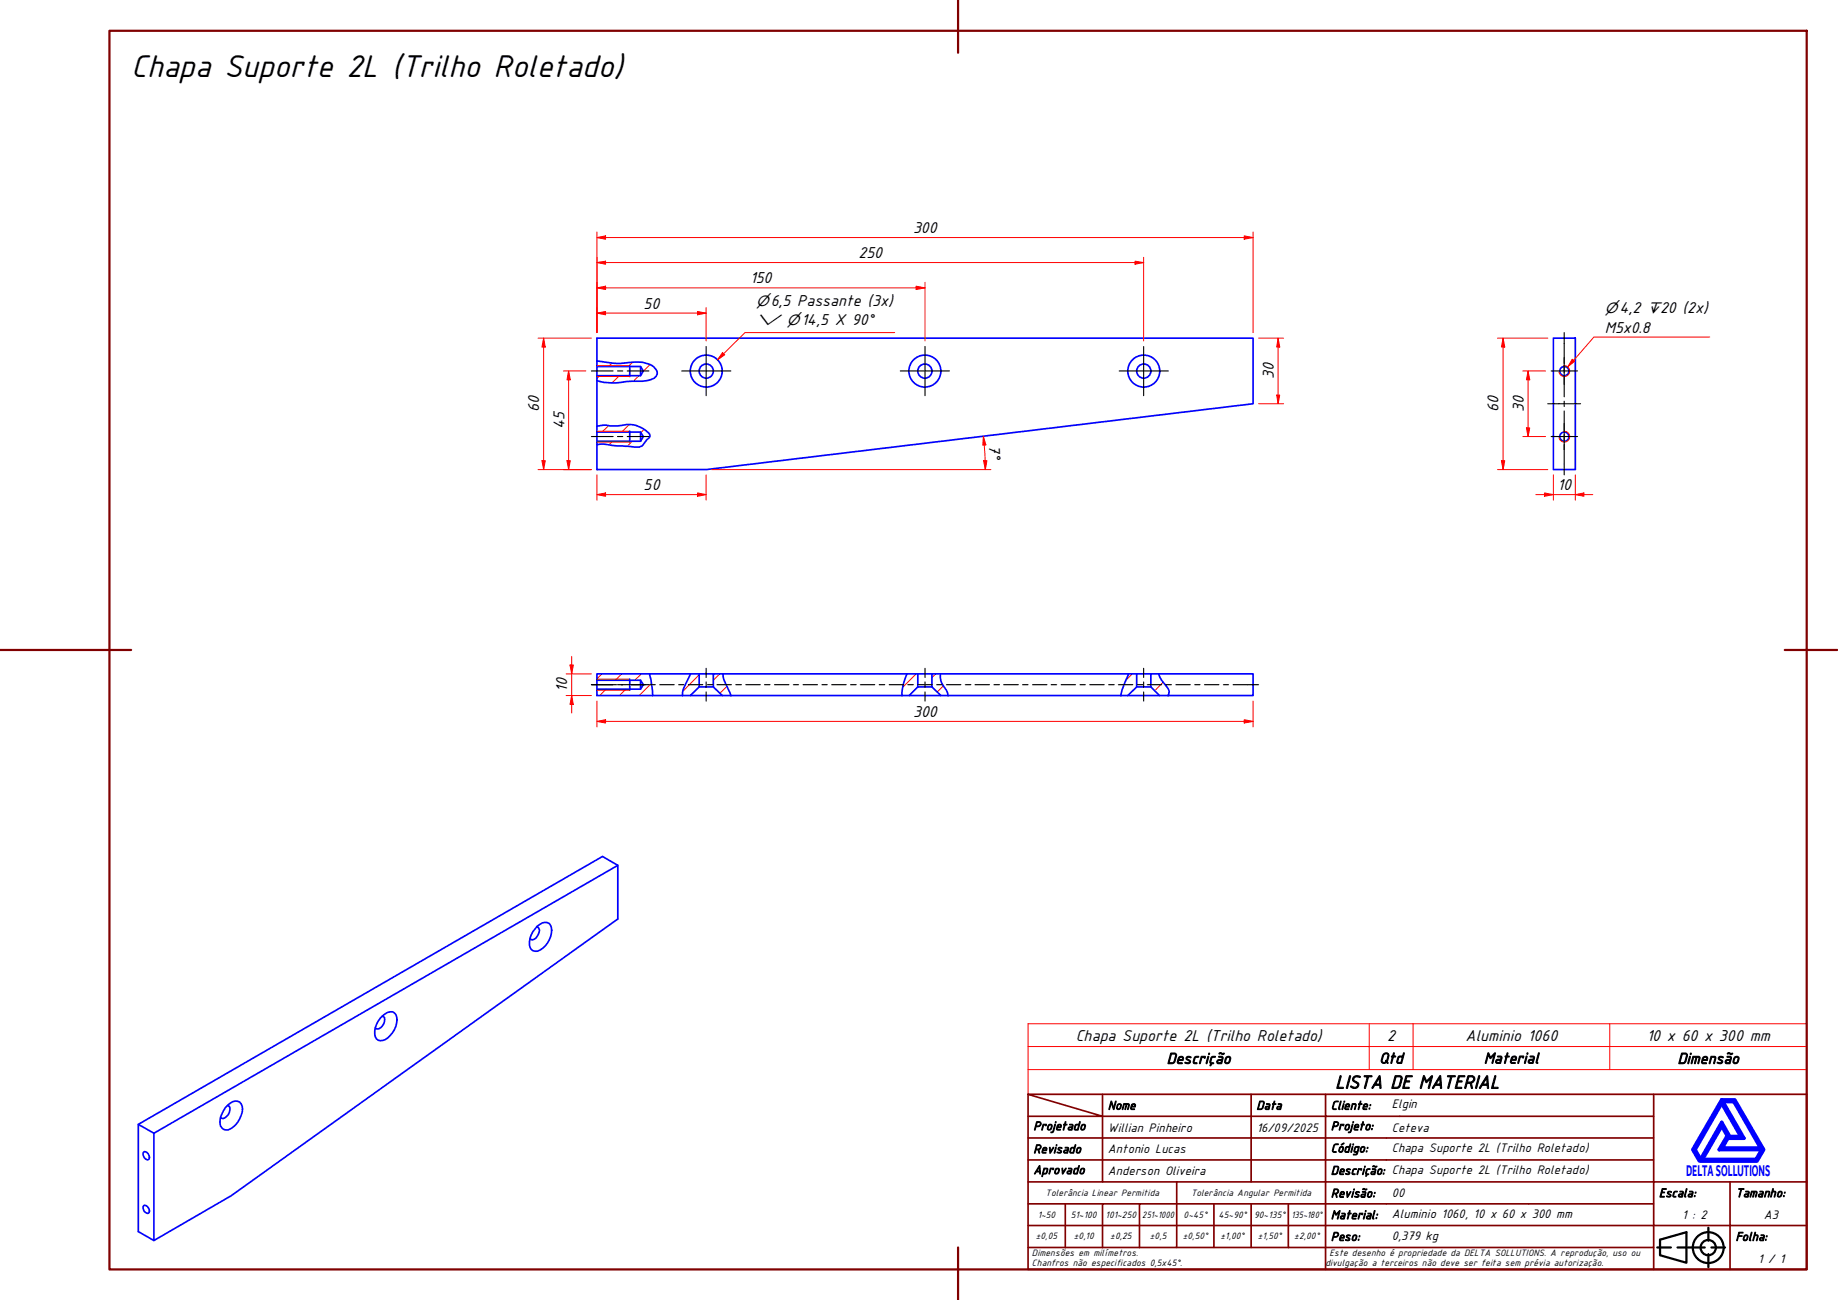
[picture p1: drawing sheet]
<svg xmlns="http://www.w3.org/2000/svg" width="420mm" height="297mm" viewBox="0 0 420 297" stroke-linecap="round" stroke-linejoin="round" font-family="sans-serif">
<!-- layer: Hatch (ABNT) -->
<g fill="none" stroke="#f00" stroke-width=".23">
<path d="M137.1 85.8l-.6 .7M139.1 97.3l-1.5 1.4M139.9 83l-.8 .7M141.6 85.8l-1.7 1.7M143.8 97l-1.7 1.7M144.6 82.8l-1 .9M146 85.8l-1.2 1.3M147.3 98.1l-.8 .8M148.6 83.3l-1.6 1.6M140 100.8l-.8 .8M144.5 100.8l-1.1 1.2M137.6 154l-1.1 1.1"/>
<path d="M138.6 157.5l-1.5 1.4M142.1 154l-1.4 1.4M143.1 157.5l-1.5 1.4M146.6 154l-1.5 1.4M148.9 156.1l-2.8 2.8M159.8 154.2l-3.7 3.7M164.5 154l-1.4 1.4M166.2 156.8l-1.7 1.6M209.4 154l-3.1 3.1M213.9 154l-.9 .8M215.6 156.7l-1.4 1.4M258.8 154l-1.4 1.4"/>
<path d="M263.3 154l-.2 .2M265.9 155.9l-1.9 1.9"/>
</g>
<!-- layer: Visible (ABNT) -->
<g fill="none" stroke="#00f" stroke-width=".38">
<path d="M355.1 77.3h5v30h-5zM136.5 82.5a23.1 23.1 0 0 0 8.7 .2 5.2 5.2 0 0 1 4.9 1.9l.1 .5a1.82 1.82 0 0 1-1.8 1.8l-1.5 .2-3.7 .1a13.9 13.9 0 0 1-6.7-.2M136.5 97.4a6.9 6.9 0 0 1 3.5-.1h1a9.3 9.3 0 0 1 4.4-.1 5.3 5.3 0 0 1 3.2 2.3l-.2 .5-.6 .5a2.46 2.46 0 0 1-2.6 1.7l-4-.3-3.3-.4-1.4 .1M136.5 82.5v1.2h9.9l.7 1.1-.7 1h-9.9M136.5 97.4v1.3h9.9l.7 1-.7 1.1h-9.9M136.5 82.5v-5.2h149.9v15l-125 15h-24.9v-8.6M136.5 83.7v13.7M144 83.6v2.4M144 98.5v2.5M146.4 83.7v2.1M146.4 98.7v2.1M136.5 155.4v2.1"/>
<path d="M144 155.2v2.5M146.4 155.4v2.1M148.5 154h-12v1.4h9.9l.7 1-.7 1.1h-9.9v1.4h19.5M148.5 154l.3 1.2 .4 3.7M148.5 154h14.6M157.8 158.9h7.3M157.9 154l-1.2 2.4a4.3 4.3 0 0 0-.7 2.5M159.8 154v3l-2 1.9h-1.8M159.8 157h3.3M165.3 154h-2.2v3l2 1.9h2M165.3 154a10 10 0 0 0 1.6 4.3l.2 .6M165.3 154h47.7"/>
<path d="M167.1 158.9h39.1M207.3 154l-.9 2.6-.2 2.3M207.8 158.9h7.3M209.8 154v3l-2 1.9h-1.6M209.8 157h3.2M215 154h-2v3l2.1 1.9h1.6M215 154v1.2a5.1 5.1 0 0 0 1.3 2.5l.4 1.2M215 154h48.1M216.7 158.9h39.5M257.8 158.9h7.2M258 154l-1.5 3.5-.3 1.4M259.8 154v3l-2 1.9h-1.6"/>
<path d="M259.8 157h3.3M264.9 154h-1.8v3l1.9 1.9h2M264.9 154a8 8 0 0 0 2 3.1 1.41 1.41 0 0 1 .1 1.8M264.9 154h21.5v4.9h-19.4M141.2 197.7l-106 61.2M122.7 211.8a1.03 1.03 0 0 1 .4 1.7 1.56 1.56 0 0 1-1.7 1.2l-.2-.2M122.8 211.6a2.33 2.33 0 0 1 2.7-.6 3.4 3.4 0 0 1 0 3.8 4 4 0 0 1-3.2 2.5 1.61 1.61 0 0 1-1.3-2.1 5.7 5.7 0 0 1 1.8-3.6zM86.9 232.6a3.5 3.5 0 0 1 2.8-1.4 1.94 1.94 0 0 1 1 2.5 5.4 5.4 0 0 1-3.2 4 1.39 1.39 0 0 1-1.8-1.4 5.1 5.1 0 0 1 1.2-3.7zM87.4 232.2l.2 .1a1.47 1.47 0 0 1-.2 2.1 1.13 1.13 0 0 1-1.6 .5M31.6 256.9l3.6 2M35.2 258.9v24.5l-3.6-2v-24.5l106.1-61.2 3.5 2v12.3l-88.4 63.2-17.6 10.2M52 252.6a1.33 1.33 0 0 1 .1 2.1 1.18 1.18 0 0 1-1.7 .6"/>
<path d="M52.1 252.5a2.2 2.2 0 0 1 2.7-.7 3.1 3.1 0 0 1 0 3.8 4 4 0 0 1-3.2 2.6 1.71 1.71 0 0 1-1.3-2.2 6.4 6.4 0 0 1 1.8-3.5zM32.8 275.5a1.1 1.1 0 0 1 1.1 .5 1.1 1.1 0 0 1 0 1.2 1.19 1.19 0 0 1-1.1-1.7zM32.8 263.3a1.1 1.1 0 0 1 1.1 .5 1.1 1.1 0 0 1 0 1.2 1.19 1.19 0 0 1-1.1-1.7z"/>
<circle cx="161.4" cy="84.8" r="3.7"/>
<circle cx="161.4" cy="84.8" r="1.62"/>
<circle cx="211.4" cy="84.8" r="3.7"/>
<circle cx="211.4" cy="84.8" r="1.62"/>
<circle cx="261.5" cy="84.8" r="3.7"/>
<circle cx="261.5" cy="84.8" r="1.62"/>
<circle cx="357.6" cy="99.8" r="1.05"/>
<circle cx="357.6" cy="84.8" r="1.05"/>
</g>
<!-- layer: Visible Narrow (ABNT) -->
<path d="M136.5 98.5h7.5M136.5 83.6h7.5M136.5 86h7.5M357.4 98.6a1.24 1.24 0 0 1 1.4 1 1.24 1.24 0 0 1-1 1.4 1.24 1.24 0 0 1-1.4-1M357.4 83.6a1.24 1.24 0 0 1 1.4 1 1.24 1.24 0 0 1-1 1.4 1.24 1.24 0 0 1-1.4-1M136.5 101h7.5M136.5 155.2h7.5M136.5 157.7h7.5" fill="none" stroke="#f00" stroke-width=".23"/>
<path d="M235 239.1h178v-5.2h-178v10.5M313 233.9v10.5M323 233.9v10.5M368 233.9v10.5M413 239.1v5.3h-178M235 244.4v5.6h178v-5.6" fill="none" stroke="#f00" stroke-width=".23"/>
<!-- layer: Borda A3/A4 (ABNT) -->
<path d="M25 7h388v283.1h-388zM219 0v12.1M0 148.5h30M408 148.5h12M219 285v12" fill="none" stroke="#800000" stroke-width=".51"/>
<path d="M393.6 257.3l1.2 2.2-1.8 3.2h9.7l-1.3 2.2h-12.2zM393.6 252.1l4.4 7.6h-2.6l-1.8-3.2-4.9 8.4-1.2-2.2zM393.6 251.3h3l6.6 11.4-1.6 2.6h-13.1l-1.5-2.6zM393.8 251.7h2.6l6.1 10.6h-8.8l1.3-2.2h3.7zM395 259.7h.2l-.1 .2z" fill="none" stroke="#00f" stroke-width=".83"/>
<!-- layer: 0 -->
<path d="M388.5 265.3h13.1" fill="none" stroke="#000" stroke-width=".23"/>
<g fill="none" stroke="#800000" stroke-width=".38">
<path d="M235 250l17 5.1h-17M235 250h178v40.1h-178zM252 255.1h34v4.9h17M252 255.1v15M252 250v5.1M286 250v5.1h17v4.9M303 250v5.1h75M378 250v20.1h-143M235 260h51v10.1M235 275.1h17M243.5 275.1v9.9M260.5 275.1h-8.5v9.9"/>
<path d="M269 270.1v14.9h-8.5M277.5 275.1v9.9h-8.5M286 275.1v9.9h8.5M294.5 275.1v9.9M303 275.1h-42.5v9.9M303 260v5h-68M303 275.1v9.9h75M303 260h75M303 275.1h75M378 265h-75v10.1M395.5 270.1v9.9h17.5M413 270.1h-35v9.9h17.5v10.1"/>
<path d="M235 285h25.5M235 280h143v10.1M277.5 285h8.5M294.5 285h8.5v5.1"/>
</g>
<g fill="none" stroke="#000" stroke-width=".51">
<path d="M378.8 285h3.2M379.5 283.3l6-1.8v7l-6-1.7zM383.5 285h6.2M390.5 280.5v3M390.5 286.6v2.9M391.2 285h3.1"/>
<circle cx="390.5" cy="285.1" r="3.5"/>
<circle cx="390.5" cy="285.1" r="1.75"/>
</g>
<!-- layer: Marca de centro (ISO) -->
<path d="M161.4 79.2v11.2M211.5 79.2v11.2M261.4 79.2v11.2M155.8 84.8h11.3M205.8 84.8h11.2M255.8 84.8h11.3M354.6 99.7h6M354.6 84.8h6M357.6 96.8v6M357.6 81.7v6.1" fill="none" stroke="#000" stroke-width=".25"/>
<!-- layer: Linha de centro (ISO) -->
<g fill="none" stroke="#000" stroke-width=".25">
<path d="M357.6 76v7M135.2 99.7h4.9M135.2 84.8h4.9M141.2 99.7h1.2M141.2 84.8h1.2M143.4 99.7h4.9M143.4 84.8h4.9M353.8 92.3h7.5M357.6 83.9v1.3M357.6 86.2v4.5M357.6 91.7v1.2M357.6 93.9v4.4"/>
<path d="M357.6 99.4v1.2M357.6 101.6v6.9M135.2 156.4h5.8M141.2 156.4h2.1M143.4 156.4h4.9M148.5 156.4h1.3M150.8 156.4h3.3M155.1 156.4h1.2M157.4 156.4h3.3M161.4 152.7v2.1M161.4 155.8v1.3M161.4 158.1v2.1"/>
<path d="M161.7 156.4h1.2M163.9 156.4h3.3M168.2 156.4h1.3M170.5 156.4h3.3M174.8 156.4h1.2M177 156.4h3.3M181.4 156.4h1.2M183.6 156.4h3.3M187.9 156.4h1.2M190.1 156.4h3.3M194.4 156.4h1.3M196.7 156.4h3.3"/>
<path d="M201 156.4h1.2M203.3 156.4h3.3M207.5 156.4h1.3M209.8 156.4h3.3M211.5 152.7v2.1M211.5 155.8v1.3M211.5 158.1v2.1M214.1 156.4h1.2M216.3 156.4h3.3M220.7 156.4h1.2M222.9 156.4h3.3M227.2 156.4h1.3"/>
<path d="M229.4 156.4h3.4M233.7 156.4h1.3M236 156.4h3.3M240.3 156.4h1.3M242.6 156.4h3.3M246.9 156.4h1.2M249.1 156.4h3.3M253.4 156.4h1.3M255.7 156.4h3.3M260 156.4h1.2M261.4 152.7v2.1M261.4 155.8v1.3"/>
<path d="M261.4 158.1v2.1M262.3 156.4h3.3M266.5 156.4h1.3M268.8 156.4h3.3M273.1 156.4h1.2M275.3 156.4h3.3M279.7 156.4h1.2M281.9 156.4h5.8"/>
</g>
<path d="M124.3 105.3v2" fill="none" stroke="#f00" stroke-width=".23"/>
<path d="M123.9 105.3h.8l-.4 2z" fill="#f00"/>
<path d="M124.3 77.3v2M123.9 105.3h.8l-.4 2z" fill="none" stroke="#f00" stroke-width=".23"/>
<path d="M124.3 77.3l.4 2h-.8z" fill="#f00"/>
<path d="M123 77.3h12.2M124.3 77.3l.4 2h-.8zM124.3 79.3v26M123 107.3h12.2M130 105.3v2" fill="none" stroke="#f00" stroke-width=".23"/>
<path d="M129.6 105.3h.8l-.4 2z" fill="#f00"/>
<path d="M130 84.8v2M129.6 105.3h.8l-.4 2z" fill="none" stroke="#f00" stroke-width=".23"/>
<path d="M130 84.8l.4 2h-.8z" fill="#f00"/>
<path d="M128.8 84.8h5.1M130 84.8l.4 2h-.8zM130 86.8v18.5M128.8 107.3h6.4M159.4 113h2" fill="none" stroke="#f00" stroke-width=".23"/>
<path d="M159.4 112.6l2 .4-2 .4z" fill="#f00"/>
<path d="M136.5 113h1.9M159.4 112.6l2 .4-2 .4z" fill="none" stroke="#f00" stroke-width=".23"/>
<path d="M136.5 113l1.9-.4v.8z" fill="#f00"/>
<path d="M292.2 77.3v2M136.5 113l1.9-.4v.8zM136.5 108.5v5.8M138.4 113h21M161.4 108.5v5.8" fill="none" stroke="#f00" stroke-width=".23"/>
<path d="M292.2 77.3l.3 2h-.7z" fill="#f00"/>
<path d="M292.2 77.3l.3 2h-.7zM292.2 90.3v2" fill="none" stroke="#f00" stroke-width=".23"/>
<path d="M291.8 90.3h.7l-.3 2z" fill="#f00"/>
<path d="M136.5 54.3h1.9M287.7 77.3h5.7M292.2 79.3v11M287.7 92.3h5.7M291.8 90.3h.7l-.3 2z" fill="none" stroke="#f00" stroke-width=".23"/>
<path d="M136.5 54.3l1.9-.4v.8z" fill="#f00"/>
<path d="M136.5 54.3l1.9-.4v.8zM284.4 54.3h2" fill="none" stroke="#f00" stroke-width=".23"/>
<path d="M284.4 53.9l2 .4-2 .4z" fill="#f00"/>
<path d="M136.5 53v23M138.4 54.3h146M284.4 53.9l2 .4-2 .4zM286.4 53v23M225.2 105.3v2" fill="none" stroke="#f00" stroke-width=".23"/>
<path d="M224.9 105.3h.7l-.4 2z" fill="#f00"/>
<path d="M224.8 99.7l.2 1.9M224.9 105.3h.7l-.4 2z" fill="none" stroke="#f00" stroke-width=".23"/>
<path d="M224.8 99.7l.6 1.9-.7 .1z" fill="#f00"/>
<path d="M136.5 71.6h1.9M224.8 99.7l.6 1.9-.7 .1zM162.7 107.3h63.8M225 101.7l.2 3.6" fill="none" stroke="#f00" stroke-width=".23"/>
<path d="M136.5 71.6l1.9-.4v.7z" fill="#f00"/>
<path d="M136.5 71.6l1.9-.4v.7zM159.4 71.6h2" fill="none" stroke="#f00" stroke-width=".23"/>
<path d="M159.4 71.2l2 .4-2 .3z" fill="#f00"/>
<path d="M136.5 70.3v5.7M136.5 65.8h1.9M138.4 71.6h21M159.4 71.2l2 .4-2 .3zM161.4 70.3v7.6" fill="none" stroke="#f00" stroke-width=".23"/>
<path d="M136.5 65.8l1.9-.4v.8z" fill="#f00"/>
<path d="M136.5 65.8l1.9-.4v.8zM209.4 65.8h2.1" fill="none" stroke="#f00" stroke-width=".23"/>
<path d="M209.4 65.4l2.1 .4-2.1 .4z" fill="#f00"/>
<path d="M136.5 60h1.9M136.5 64.5v11.5M138.4 65.8h71M209.4 65.4l2.1 .4-2.1 .4zM211.5 64.5v13.4" fill="none" stroke="#f00" stroke-width=".23"/>
<path d="M136.5 60l1.9-.3v.7z" fill="#f00"/>
<path d="M136.5 60l1.9-.3v.7zM259.5 60h1.9" fill="none" stroke="#f00" stroke-width=".23"/>
<path d="M259.5 59.7l1.9 .3-1.9 .4z" fill="#f00"/>
<path d="M136.5 58.8v17.2M138.4 60h121.1M259.5 59.7l1.9 .3-1.9 .4zM261.4 58.8v19.1" fill="none" stroke="#f00" stroke-width=".23"/>
<path d="M165.4 80.8l-1.4 1.4" fill="none" stroke="#f00" stroke-width=".23"/>
<path d="M165.2 80.6l.5 .5-1.7 1.1z" fill="#f00"/>
<path d="M204.5 76h-34.2l-4.9 4.8M165.2 80.6l.5 .5-1.7 1.1z" fill="none" stroke="#f00" stroke-width=".23"/>
<path d="M343.6 77.3v2" fill="none" stroke="#f00" stroke-width=".23"/>
<path d="M343.6 77.3l.4 2h-.8z" fill="#f00"/>
<path d="M343.6 77.3l.4 2h-.8zM343.6 105.3v2" fill="none" stroke="#f00" stroke-width=".23"/>
<path d="M343.2 105.3h.8l-.4 2z" fill="#f00"/>
<path d="M342.3 77.3h11.5M343.6 79.3v26M349.3 97.8v1.9M342.3 107.3h11.5M343.2 105.3h.8l-.4 2z" fill="none" stroke="#f00" stroke-width=".23"/>
<path d="M348.9 97.8h.8l-.4 1.9z" fill="#f00"/>
<path d="M348.9 97.8h.8l-.4 1.9zM349.3 84.8v2" fill="none" stroke="#f00" stroke-width=".23"/>
<path d="M349.3 84.8l.4 2h-.8z" fill="#f00"/>
<path d="M348.1 99.7h5.2M348.1 84.8h5.2M349.3 84.8l.4 2h-.8zM349.3 86.8v11M353.1 113h2" fill="none" stroke="#f00" stroke-width=".23"/>
<path d="M353.1 112.6l2 .4-2 .4z" fill="#f00"/>
<path d="M353.1 112.6l2 .4-2 .4zM360.1 113h2" fill="none" stroke="#f00" stroke-width=".23"/>
<path d="M360.1 113l2-.4v.8z" fill="#f00"/>
<path d="M351.1 113h2M355.1 113h5M355.1 108.5v5.8M360.1 113l2-.4v.8zM360.1 108.5v5.8M362.1 113h2" fill="none" stroke="#f00" stroke-width=".23"/>
<path d="M359.7 82.3l-1.3 1.5" fill="none" stroke="#f00" stroke-width=".23"/>
<path d="M359.4 82.1l.6 .4-1.6 1.3z" fill="#f00"/>
<path d="M390.8 77h-26.4l-4.7 5.3M359.4 82.1l.6 .4-1.6 1.3z" fill="none" stroke="#f00" stroke-width=".23"/>
<path d="M130.7 158.9v2.1" fill="none" stroke="#f00" stroke-width=".23"/>
<path d="M130.7 158.9l.4 2.1h-.8z" fill="#f00"/>
<path d="M130.7 158.9l.4 2.1h-.8zM130.7 151.9v2.1" fill="none" stroke="#f00" stroke-width=".23"/>
<path d="M130.3 151.9h.8l-.4 2.1z" fill="#f00"/>
<path d="M129.4 158.9h5.8M129.4 154h5.8M130.3 151.9h.8l-.4 2.1zM130.7 150v1.9M130.7 154v4.9M130.7 161v1.9M136.5 164.8h1.9" fill="none" stroke="#f00" stroke-width=".23"/>
<path d="M136.5 164.8l1.9-.3v.7z" fill="#f00"/>
<path d="M136.5 164.8l1.9-.3v.7zM284.4 164.8h2" fill="none" stroke="#f00" stroke-width=".23"/>
<path d="M284.4 164.5l2 .3-2 .4z" fill="#f00"/>
<path d="M136.5 160.2v5.9M138.4 164.8h146M284.4 164.5l2 .3-2 .4zM286.4 160.2v5.9" fill="none" stroke="#f00" stroke-width=".23"/>
<text font-size="7.7" x="30" y="17.5">Chapa Suporte 2L (Trilho Roletado)</text>
<text font-size="4.6" x="305.2" y="248.7">LISTA DE MATERIAL</text>
<g font-size="3.9">
<text x="208.7" y="53.3">300</text>
<text x="196.2" y="59">250</text>
<text x="171.4" y="64.8">150</text>
<text x="147.1" y="70.5">50</text>
<text x="366.8" y="76">M5x0.8</text>
<text x="291.2" y="86.6" transform="rotate(-90 291.2 86.6)">30</text>
<text x="123.3" y="94.1" transform="rotate(-90 123.3 94.1)">60</text>
<text x="342.6" y="94.1" transform="rotate(-90 342.6 94.1)">60</text>
<text x="348.4" y="94.1" transform="rotate(-90 348.4 94.1)">30</text>
<text x="129" y="98" transform="rotate(-90 129 98)">45</text>
<text x="226.1" y="101.8" transform="rotate(87 226.1 101.8)">7°</text>
<text x="147.1" y="112">50</text>
<text x="356" y="112">10</text>
<text x="129.7" y="158" transform="rotate(-90 129.7 158)">10</text>
<text x="208.7" y="163.8">300</text>
<text x="245.9" y="237.9">Chapa Suporte 2L (Trilho Roletado)</text>
<text x="317.1" y="237.8">2</text>
<text x="335" y="237.8">Aluminio 1060</text>
<text x="376.4" y="237.8">10 x 60 x 300 mm</text>
</g>
<g font-size="3.8">
<text x="266.7" y="243.1">Descrição</text>
<text x="315.3" y="243">Qtd</text>
<text x="339.2" y="243">Material</text>
<text x="383.5" y="243.1">Dimensão</text>
</g>
<text font-size="3.8" fill="#00f" x="385.4" y="268.8">DELTASOLLUTIONS</text>
<g font-size="3.4">
<text x="172.8" y="70">⌀6,5 Passante (3x)</text>
<text x="366.8" y="71.6">⌀4,2 ↧20 (2x)</text>
<text x="172.8" y="74.3">⌵ ⌀14,5 X 90°</text>
</g>
<g font-size="3">
<text x="253.2" y="253.5">Nome</text>
<text x="287.2" y="253.5">Data</text>
<text x="304.2" y="253.5">Cliente:</text>
<text x="318.1" y="253.2">Elgin</text>
<text x="236.2" y="263.5">Revisado</text>
<text x="236.2" y="258.2">Projetado</text>
<text x="253.2" y="258.6">Willian Pinheiro</text>
<text x="253.2" y="263.5">Antonio Lucas</text>
<text x="287.3" y="258.6">16/09/2025</text>
<text x="304.2" y="263.3">Código:</text>
<text x="304.2" y="258.2">Projeto:</text>
<text x="318.1" y="263.3">Chapa Suporte 2L (Trilho Roletado)</text>
<text x="318.1" y="258.6">Ceteva</text>
<text x="236.2" y="268.3">Aprovado</text>
<text x="253.2" y="268.5">Anderson Oliveira</text>
<text x="304.2" y="268.4">Descrição: Chapa Suporte 2L (Trilho Roletado)</text>
<text x="304.2" y="273.6">Revisão:</text>
<text x="318.1" y="273.5">00</text>
<text x="379.2" y="273.5">Escala:</text>
<text x="396.7" y="273.5">Tamanho:</text>
<text x="304.2" y="278.6">Material:</text>
<text x="318.1" y="278.4">Aluminio 1060, 10 x 60 x 300 mm</text>
<text x="384.6" y="278.6">1 : 2</text>
<text x="403.2" y="278.6">A3</text>
<text x="304.2" y="283.5">Peso:</text>
<text x="318.1" y="283.3">0,379 kg</text>
<text x="396.7" y="283.5">Folha:</text>
<text x="401.9" y="288.5">1 / 1</text>
</g>
<g font-size="2.3">
<text x="239" y="273.4">Tolerância Linear Permitida</text>
<text x="272.3" y="273.2">Tolerância Angular Permitida</text>
<text x="237.2" y="278.3">1~50</text>
<text x="244.8" y="278.3">51~100</text>
<text x="252.7" y="278.3">101~250</text>
<text x="261.1" y="278.3">251~1000</text>
<text x="270.6" y="278.3">0~45°</text>
<text x="278.5" y="278.3">45~90°</text>
<text x="286.7" y="278.3">90~135°</text>
<text x="295.2" y="278.3">135~180°</text>
<text x="235.9" y="287.1">Dimensões em milímetros.</text>
<text x="236.8" y="283.1">±0,05</text>
<text x="245.5" y="283.1">±0,10</text>
<text x="253.8" y="283.1">±0,25</text>
<text x="262.8" y="283.1">±0,5</text>
<text x="270.4" y="283.1">±0,50°</text>
<text x="279" y="283.1">±1,00°</text>
<text x="287.5" y="283.1">±1,50°</text>
<text x="295.8" y="283.1">±2,00°</text>
<text x="303.9" y="287.1">Este desenho é propriedade da DELTA SOLLUTIONS. A reprodução, uso ou</text>
<text x="235.9" y="289.2">Chanfros não especificados 0,5x45°.</text>
<text x="303" y="289.2">divulgação a terceiros não deve ser feita sem prévia autorização.</text>
</g>
</svg>
